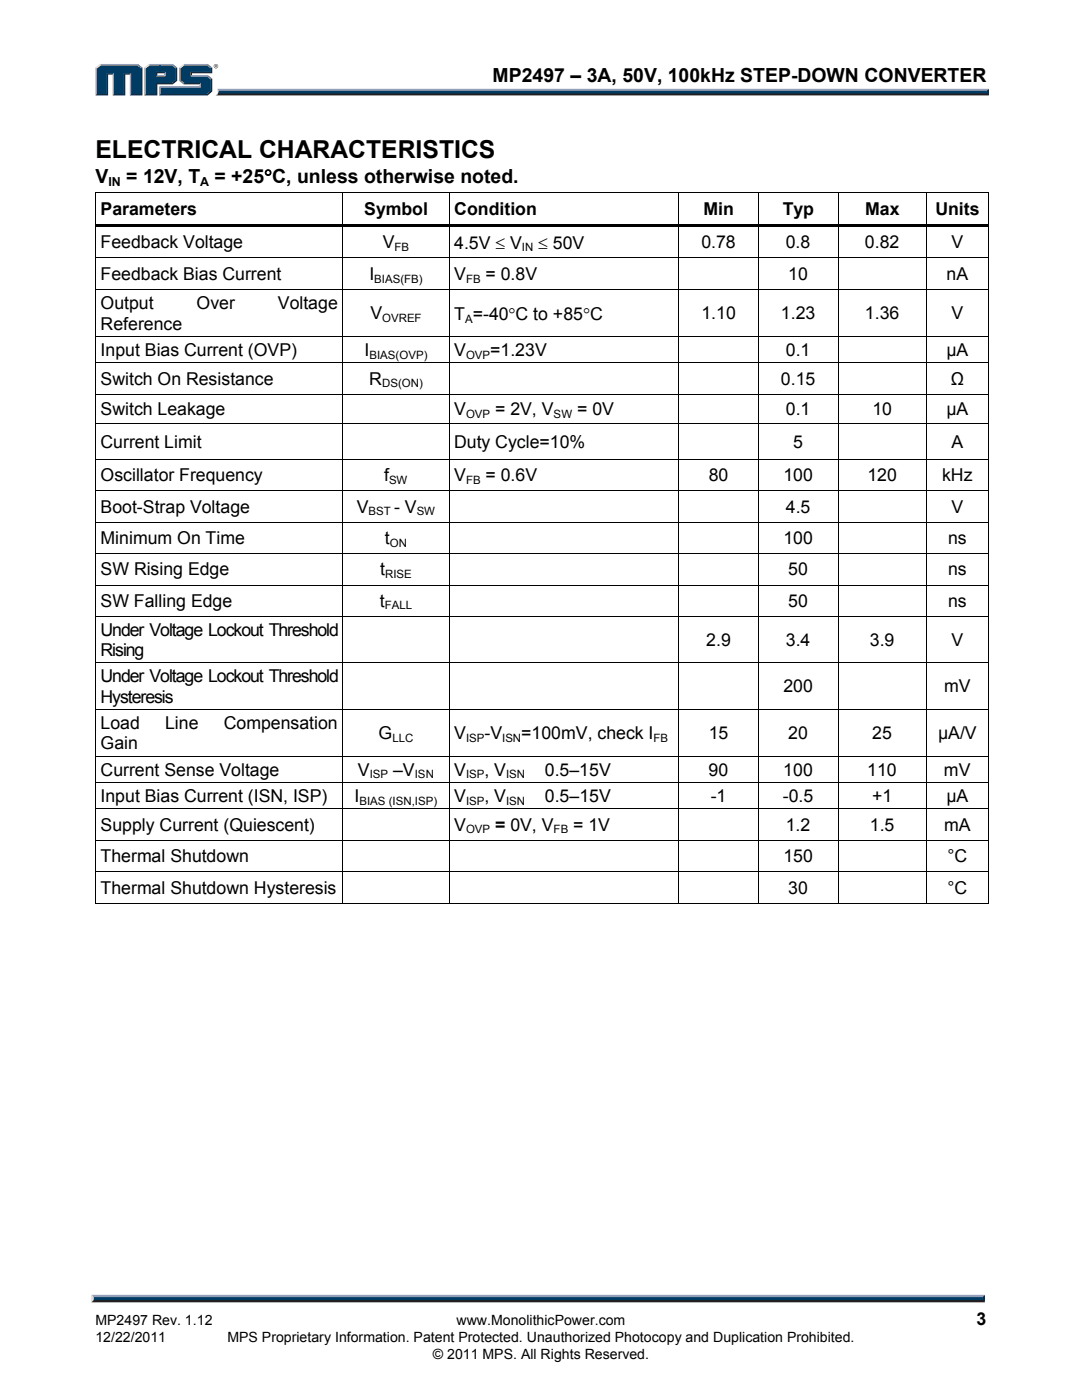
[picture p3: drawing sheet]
<svg xmlns="http://www.w3.org/2000/svg" width="216mm" height="279mm" viewBox="0 0 216 279" stroke-linecap="round" stroke-linejoin="round" font-family="sans-serif">
<path d="M43.4 17.7h153.9l-.4 .7h-153.3z" fill="#94a0b9"/>
<path d="M43.6 18.4h153.3l.4 .6h-154.3l.4-.2z" fill="#231f20"/>
<path d="M196.9 18.1l.4-.4v1.3l-.4-.4z" fill="#001339"/>
<path d="M43.6 18.1h153.3v.5h-153.4z" fill="#003b63"/>
<path d="M43.4 17.7l.2 .5a.79 .79 0 0 1-.6 .8h.1a1.24 1.24 0 0 0 .3-1.3z" fill="#dcddde"/>
<path d="M31.1 15.2l.3-.2h1.3l.3 .2z" fill="#94a0b9"/>
<g fill="#003b63">
<path d="M19.3 13.6l.8-.6h7.2l.9 .6v5.2h-2v-4.2h-1.5v4.2h-2v-4.2h-1.4v4.2h-2z"/>
<path d="M29.1 13.6l.8-.6h2.1v1.4h-.9v.8h1.9v-.8h-1.2v-1.4h2.5l.8 .6v2.3l-.8 .7h-3.2v2.2h-2z"/>
<path d="M32 17.5h8v-.9h-3.2l-.8-.7v-2.3l.8-.6h4.5l.8 .6v.8h-4.1v.8h3.3l.8 .7v2.2l-.8 .7h-9.3z"/>
</g>
<path d="M36.6 12.9h4.8" fill="none" stroke="#94a0b9" stroke-width=".27"/>
<path d="M35.7 13.5l.9-.7 .2 .2-.8 .6z" fill="#dcddde"/>
<path d="M35.9 13.5v2.6" fill="none" stroke="#94a0b9" stroke-width=".27"/>
<path d="M35.7 16.1l.3-.2 .8 .7-.2 .2z" fill="#547194"/>
<path d="M36.6 16.7h3.4" fill="none" stroke="#001339" stroke-width=".27"/>
<g fill="#94a0b9">
<path d="M31.8 17.2h8v-.4l.2-.2v.9h-8z"/>
<path d="M31.8 17.2l.2 .3v1.3l-.2 .2z"/>
</g>
<path d="M38 14.4h4.1v-.8l.3-.1v1.1h-4.1v.4l-.3 .2z" fill="#001339"/>
<path d="M38 15.1h3.4" fill="none" stroke="#94a0b9" stroke-width=".27"/>
<path d="M41.4 15l1 .7-.3 .2-.8-.7z" fill="#547194"/>
<g fill="#001339">
<path d="M31.8 19l.2-.2h9.3l.8-.7v-2.2l.3-.2v2.5l-1 .8z"/>
<path d="M31.1 16.6h3.2l.8-.7v-2.3l.3-.1v2.6l-.9 .7h-3.1v2.2h-2.6l.3-.2h2z"/>
</g>
<path d="M34.5 12.8l.9 .7-.3 .1-.8-.6z" fill="#547194"/>
<path d="M29.7 12.9h4.8" fill="none" stroke="#94a0b9" stroke-width=".27"/>
<path d="M28.8 13.5l.9-.7 .2 .2-.8 .6z" fill="#dcddde"/>
<path d="M28.9 13.5v5.5" fill="none" stroke="#94a0b9" stroke-width=".27"/>
<path d="M32.7 14.6l.3-.2v.8l-.3-.2z" fill="#94a0b9"/>
<g fill="#001339">
<path d="M31.1 14.4h1.9l-.3 .2h-1.3v.4l-.3 .2z"/>
<path d="M28.2 13.6l.2-.1v5.5h-2.5l.3-.2h2z"/>
</g>
<path d="M27.5 12.8l.9 .7-.2 .1-.9-.6z" fill="#547194"/>
<path d="M19.9 12.9h7.6" fill="none" stroke="#94a0b9" stroke-width=".27"/>
<path d="M19 13.5l.9-.7 .2 .2-.8 .6z" fill="#dcddde"/>
<path d="M19.2 13.5v5.5" fill="none" stroke="#94a0b9" stroke-width=".27"/>
<path d="M21.3 14.6h1.4l-.2 .3h-.9v4.1h-2.5l.2-.2h2z" fill="#001339"/>
<path d="M22.6 14.6v4.4" fill="none" stroke="#94a0b9" stroke-width=".27"/>
<path d="M24.7 14.6h1.5l-.3 .3h-.9v4.1h-2.5l.2-.2h2z" fill="#001339"/>
<path d="M26 14.6v4.4" fill="none" stroke="#94a0b9" stroke-width=".27"/>
<path d="M41.4 12.8l1 .7-.3 .1-.8-.6z" fill="#547194"/>
<g fill="#231f20">
<path d="M18.7 259.2h177.4l.4 .7h-178.3z"/>
<path d="M42.6 13.2a.45 .45 0 0 1 .9 0 .45 .45 0 0 1-.9 0zM42.7 13.2a.4 .4 0 0 0 .8 0 .4 .4 0 0 0-.8 0zM42.9 13h.4v.5l-.2-.3-.2 .3zM43 13v.2h.2z"/>
</g>
<path d="M18.3 258.4h178.2l-.4 .8h-177.4z" fill="#94a0b9"/>
<path d="M196.5 258.4v1.5l-.4-.4v-.6z" fill="#001339"/>
<path d="M18.7 258.9h177.4v.6h-177.4z" fill="#003b63"/>
<path d="M18.2 258.4l.5 .5v.5l-.5 .5z" fill="#dcddde"/>
<g fill="#000">
<path d="M19 38.4h.1v.7h-.1zM68.3 38.4h.2v.7h-.2zM89.5 38.4h.2v.7h-.2zM135.4 38.4h.2v.7h-.2zM151.3 38.4h.1v.7h-.1zM167.1 38.4h.2v.7h-.2zM184.8 38.4h.1v.7h-.1zM197.1 38.4h.2v.7h-.2zM197.1 38.4h.2v.2h-.2zM19 44.7h.1v1h-.1zM19 51.3h.1v.7h-.1zM19 57.8h.1v.7h-.1z"/>
<path d="M19.1 44.7h49.2v.5h-49.2zM68.3 45.2h.2v.5h-.2zM68.3 44.7h21.2v.5h-21.2zM68.3 51.3h.2v.7h-.2zM68.3 57.8h.2v.7h-.2zM89.5 45.2h.2v.5h-.2zM89.5 44.7h45.9v.5h-45.9zM89.5 51.3h.2v.7h-.2zM89.5 57.8h.2v.7h-.2zM135.4 45.2h.2v.5h-.2zM135.4 44.7h15.9v.5h-15.9zM135.4 51.3h.2v.7h-.2z"/>
<path d="M135.4 57.8h.2v.7h-.2zM151.3 45.2h.1v.5h-.1zM151.3 44.7h15.8v.5h-15.8zM151.3 51.3h.1v.7h-.1zM151.3 57.8h.1v.7h-.1zM167.1 45.2h.2v.5h-.2zM167.1 44.7h17.7v.5h-17.7zM167.1 51.3h.2v.7h-.2zM167.1 57.8h.2v.7h-.2zM184.8 45.2h.1v.5h-.1zM184.8 44.7h12.3v.5h-12.3zM184.8 51.3h.1v.7h-.1z"/>
<path d="M184.8 57.8h.1v.7h-.1zM197.1 44.7h.2v1h-.2zM197.1 51.3h.2v.7h-.2zM197.1 57.8h.2v.7h-.2zM19 67.1h.1v.7h-.1zM19 72.3h.1v.7h-.1zM19 78.6h.1v.7h-.1zM68.3 67.1h.2v.7h-.2zM68.3 72.3h.2v.7h-.2zM68.3 78.6h.2v.7h-.2zM89.5 67.1h.2v.7h-.2zM89.5 72.3h.2v.7h-.2z"/>
<path d="M89.5 78.6h.2v.7h-.2zM135.4 67.1h.2v.7h-.2zM135.4 72.3h.2v.7h-.2zM135.4 78.6h.2v.7h-.2zM151.3 67.1h.1v.7h-.1zM151.3 72.3h.1v.7h-.1zM151.3 78.6h.1v.7h-.1zM167.1 67.1h.2v.7h-.2zM167.1 72.3h.2v.7h-.2zM167.1 78.6h.2v.7h-.2zM184.8 67.1h.1v.7h-.1zM184.8 72.3h.1v.7h-.1z"/>
<path d="M184.8 78.6h.1v.7h-.1zM197.1 67.1h.2v.7h-.2zM197.1 72.3h.2v.7h-.2zM197.1 78.6h.2v.7h-.2zM19 84.5h.1v.7h-.1zM19 91.6h.1v.7h-.1zM19 97.9h.1v.7h-.1zM68.3 84.5h.2v.7h-.2zM68.3 91.6h.2v.7h-.2zM68.3 97.9h.2v.7h-.2zM89.5 84.5h.2v.7h-.2zM89.5 91.6h.2v.7h-.2z"/>
<path d="M89.5 97.9h.2v.7h-.2zM135.4 84.5h.2v.7h-.2zM135.4 91.6h.2v.7h-.2zM135.4 97.9h.2v.7h-.2zM151.3 84.5h.1v.7h-.1zM151.3 91.6h.1v.7h-.1zM151.3 97.9h.1v.7h-.1zM167.1 84.5h.2v.7h-.2zM167.1 91.6h.2v.7h-.2zM167.1 97.9h.2v.7h-.2zM184.8 84.5h.1v.7h-.1zM184.8 91.6h.1v.7h-.1z"/>
<path d="M184.8 97.9h.1v.7h-.1zM197.1 84.5h.2v.7h-.2zM197.1 91.6h.2v.7h-.2zM197.1 97.9h.2v.7h-.2zM19 104.1h.1v.7h-.1zM19 110.4h.1v.7h-.1zM19 116.7h.1v.7h-.1zM68.3 104.1h.2v.7h-.2zM68.3 110.4h.2v.7h-.2zM68.3 116.7h.2v.7h-.2zM89.5 104.1h.2v.7h-.2zM89.5 110.4h.2v.7h-.2z"/>
<path d="M89.5 116.7h.2v.7h-.2zM135.4 104.1h.2v.7h-.2zM135.4 110.4h.2v.7h-.2zM135.4 116.7h.2v.7h-.2zM151.3 104.1h.1v.7h-.1zM151.3 110.4h.1v.7h-.1zM151.3 116.7h.1v.7h-.1zM167.1 104.1h.2v.7h-.2zM167.1 110.4h.2v.7h-.2zM167.1 116.7h.2v.7h-.2zM184.8 104.1h.1v.7h-.1zM184.8 110.4h.1v.7h-.1z"/>
<path d="M184.8 116.7h.1v.7h-.1zM197.1 104.1h.2v.7h-.2zM197.1 110.4h.2v.7h-.2zM197.1 116.7h.2v.7h-.2zM19 122.9h.1v.7h-.1zM19 132.2h.1v.7h-.1zM68.3 122.9h.2v.7h-.2zM68.3 132.2h.2v.7h-.2zM89.5 122.9h.2v.7h-.2zM89.5 132.2h.2v.7h-.2zM135.4 122.9h.2v.7h-.2zM135.4 132.2h.2v.7h-.2z"/>
<path d="M151.3 122.9h.1v.7h-.1zM151.3 132.2h.1v.7h-.1zM167.1 122.9h.2v.7h-.2zM167.1 132.2h.2v.7h-.2zM184.8 122.9h.1v.7h-.1zM184.8 132.2h.1v.7h-.1zM197.1 122.9h.2v.7h-.2zM197.1 132.2h.2v.7h-.2zM19 141.5h.1v.7h-.1zM19 150.8h.1v.7h-.1zM19 156.1h.1v.7h-.1zM68.3 141.5h.2v.7h-.2z"/>
<path d="M68.3 150.8h.2v.7h-.2zM68.3 156.1h.2v.7h-.2zM89.5 141.5h.2v.7h-.2zM89.5 150.8h.2v.7h-.2zM89.5 156.1h.2v.7h-.2zM135.4 141.5h.2v.7h-.2zM135.4 150.8h.2v.7h-.2zM135.4 156.1h.2v.7h-.2zM151.3 141.5h.1v.7h-.1zM151.3 150.8h.1v.7h-.1zM151.3 156.1h.1v.7h-.1zM167.1 141.5h.2v.7h-.2z"/>
<path d="M167.1 150.8h.2v.7h-.2zM167.1 156.1h.2v.7h-.2zM184.8 141.5h.1v.7h-.1zM184.8 150.8h.1v.7h-.1zM184.8 156.1h.1v.7h-.1zM197.1 141.5h.2v.7h-.2zM197.1 150.8h.2v.7h-.2zM197.1 156.1h.2v.7h-.2zM19 161.3h.1v.7h-.1zM19 167.6h.1v.7h-.1zM19 173.9h.1v.7h-.1zM68.3 161.3h.2v.7h-.2z"/>
<path d="M68.3 167.6h.2v.7h-.2zM68.3 173.9h.2v.7h-.2zM89.5 161.3h.2v.7h-.2zM89.5 167.6h.2v.7h-.2zM89.5 173.9h.2v.7h-.2zM135.4 161.3h.2v.7h-.2zM135.4 167.6h.2v.7h-.2zM135.4 173.9h.2v.7h-.2zM151.3 161.3h.1v.7h-.1zM151.3 167.6h.1v.7h-.1zM151.3 173.9h.1v.7h-.1zM167.1 161.3h.2v.7h-.2z"/>
<path d="M167.1 167.6h.2v.7h-.2zM167.1 173.9h.2v.7h-.2zM184.8 161.3h.1v.7h-.1zM184.8 167.6h.1v.7h-.1zM184.8 173.9h.1v.7h-.1zM197.1 161.3h.2v.7h-.2zM197.1 167.6h.2v.7h-.2zM197.1 173.9h.2v.7h-.2zM197.1 180.2h.2v.1h-.2z"/>
</g>
<g fill="none" stroke="#000" stroke-width=".2">
<path d="M19 38.5h49.3M19 39.1v5.6M68.4 39.1v5.6M68.5 38.5h21M89.6 39.1v5.6M89.7 38.5h45.7M135.5 39.1v5.6M135.6 38.5h15.7M151.3 39.1v5.6M151.4 38.5h15.7M167.2 39.1v5.6M167.3 38.5h17.5"/>
<path d="M184.8 39.1v5.6M184.9 38.5h12.2M197.2 39.1v5.6M19 45.7v5.6M19 52v5.8M19 58.5v8.6M19.1 51.4h49.2M19.1 57.8h49.2M68.4 45.7v5.6M68.4 52v5.8M68.4 58.5v8.6M68.5 51.4h21"/>
<path d="M68.5 57.8h21M89.6 45.7v5.6M89.6 52v5.8M89.6 58.5v8.6M89.7 51.4h45.7M89.7 57.8h45.7M135.5 45.7v5.6M135.5 52v5.8M135.5 58.5v8.6M135.6 51.4h15.7M135.6 57.8h15.7M151.3 45.7v5.6"/>
<path d="M151.3 52v5.8M151.3 58.5v8.6M151.4 51.4h15.7M151.4 57.8h15.7M167.2 45.7v5.6M167.2 52v5.8M167.2 58.5v8.6M167.3 51.4h17.5M167.3 57.8h17.5M184.8 45.7v5.6M184.8 52v5.8M184.8 58.5v8.6"/>
<path d="M184.9 51.4h12.2M184.9 57.8h12.2M197.2 45.7v5.6M197.2 52v5.8M197.2 58.5v8.6M19 67.8v4.5M19 73v5.6M19 79.3v5.2M19.1 67.2h49.2M19.1 72.4h49.2M19.1 78.7h49.2M68.4 67.8v4.5"/>
<path d="M68.4 73v5.6M68.4 79.3v5.2M68.5 67.2h21M68.5 72.4h21M68.5 78.7h21M89.6 67.8v4.5M89.6 73v5.6M89.6 79.3v5.2M89.7 67.2h45.7M89.7 72.4h45.7M89.7 78.7h45.7M135.5 67.8v4.5"/>
<path d="M135.5 73v5.6M135.5 79.3v5.2M135.6 67.2h15.7M135.6 72.4h15.7M135.6 78.7h15.7M151.3 67.8v4.5M151.3 73v5.6M151.3 79.3v5.2M151.4 67.2h15.7M151.4 72.4h15.7M151.4 78.7h15.7M167.2 67.8v4.5"/>
<path d="M167.2 73v5.6M167.2 79.3v5.2M167.3 67.2h17.5M167.3 72.4h17.5M167.3 78.7h17.5M184.8 67.8v4.5M184.8 73v5.6M184.8 79.3v5.2M184.9 67.2h12.2M184.9 72.4h12.2M184.9 78.7h12.2M197.2 67.8v4.5"/>
<path d="M197.2 73v5.6M197.2 79.3v5.2M19 85.2v6.4M19 92.3v5.6M19 98.6v5.5M19.1 84.5h49.2M19.1 91.7h49.2M19.1 97.9h49.2M68.4 85.2v6.4M68.4 92.3v5.6M68.4 98.6v5.5M68.5 84.5h21"/>
<path d="M68.5 91.7h21M68.5 97.9h21M89.6 85.2v6.4M89.6 92.3v5.6M89.6 98.6v5.5M89.7 84.5h45.7M89.7 91.7h45.7M89.7 97.9h45.7M135.5 85.2v6.4M135.5 92.3v5.6M135.5 98.6v5.5M135.6 84.5h15.7"/>
<path d="M135.6 91.7h15.7M135.6 97.9h15.7M151.3 85.2v6.4M151.3 92.3v5.6M151.3 98.6v5.5M151.4 84.5h15.7M151.4 91.7h15.7M151.4 97.9h15.7M167.2 85.2v6.4M167.2 92.3v5.6M167.2 98.6v5.5M167.3 84.5h17.5"/>
<path d="M167.3 91.7h17.5M167.3 97.9h17.5M184.8 85.2v6.4M184.8 92.3v5.6M184.8 98.6v5.5M184.9 84.5h12.2M184.9 91.7h12.2M184.9 97.9h12.2M197.2 85.2v6.4M197.2 92.3v5.6M197.2 98.6v5.5M19 104.8v5.6"/>
<path d="M19 111.1v5.6M19 117.4v5.5M19.1 104.2h49.2M19.1 110.5h49.2M19.1 116.8h49.2M68.4 104.8v5.6M68.4 111.1v5.6M68.4 117.4v5.5M68.5 104.2h21M68.5 110.5h21M68.5 116.8h21M89.6 104.8v5.6"/>
<path d="M89.6 111.1v5.6M89.6 117.4v5.5M89.7 104.2h45.7M89.7 110.5h45.7M89.7 116.8h45.7M135.5 104.8v5.6M135.5 111.1v5.6M135.5 117.4v5.5M135.6 104.2h15.7M135.6 110.5h15.7M135.6 116.8h15.7M151.3 104.8v5.6"/>
<path d="M151.3 111.1v5.6M151.3 117.4v5.5M151.4 104.2h15.7M151.4 110.5h15.7M151.4 116.8h15.7M167.2 104.8v5.6M167.2 111.1v5.6M167.2 117.4v5.5M167.3 104.2h17.5M167.3 110.5h17.5M167.3 116.8h17.5M184.8 104.8v5.6"/>
<path d="M184.8 111.1v5.6M184.8 117.4v5.5M184.9 104.2h12.2M184.9 110.5h12.2M184.9 116.8h12.2M197.2 104.8v5.6M197.2 111.1v5.6M197.2 117.4v5.5M19 123.6v8.6M19 132.9v8.6M19.1 123h49.2M19.1 132.3h49.2"/>
<path d="M68.4 123.6v8.6M68.4 132.9v8.6M68.5 123h21M68.5 132.3h21M89.6 123.6v8.6M89.6 132.9v8.6M89.7 123h45.7M89.7 132.3h45.7M135.5 123.6v8.6M135.5 132.9v8.6M135.6 123h15.7M135.6 132.3h15.7"/>
<path d="M151.3 123.6v8.6M151.3 132.9v8.6M151.4 123h15.7M151.4 132.3h15.7M167.2 123.6v8.6M167.2 132.9v8.6M167.3 123h17.5M167.3 132.3h17.5M184.8 123.6v8.6M184.8 132.9v8.6M184.9 123h12.2M184.9 132.3h12.2"/>
<path d="M197.2 123.6v8.6M197.2 132.9v8.6M19 142.2v8.6M19 151.5v4.6M19 156.8v4.5M19.1 141.6h49.2M19.1 150.9h49.2M19.1 156.2h49.2M68.4 142.2v8.6M68.4 151.5v4.6M68.4 156.8v4.5M68.5 141.6h21"/>
<path d="M68.5 150.9h21M68.5 156.2h21M89.6 142.2v8.6M89.6 151.5v4.6M89.6 156.8v4.5M89.7 141.6h45.7M89.7 150.9h45.7M89.7 156.2h45.7M135.5 142.2v8.6M135.5 151.5v4.6M135.5 156.8v4.5M135.6 141.6h15.7"/>
<path d="M135.6 150.9h15.7M135.6 156.2h15.7M151.3 142.2v8.6M151.3 151.5v4.6M151.3 156.8v4.5M151.4 141.6h15.7M151.4 150.9h15.7M151.4 156.2h15.7M167.2 142.2v8.6M167.2 151.5v4.6M167.2 156.8v4.5M167.3 141.6h17.5"/>
<path d="M167.3 150.9h17.5M167.3 156.2h17.5M184.8 142.2v8.6M184.8 151.5v4.6M184.8 156.8v4.5M184.9 141.6h12.2M184.9 150.9h12.2M184.9 156.2h12.2M197.2 142.2v8.6M197.2 151.5v4.6M197.2 156.8v4.5M19 162v5.6"/>
<path d="M19 168.3v5.6M19 174.6v5.7M19.1 161.4h49.2M19.1 167.7h49.2M19.1 174h49.2M68.4 162v5.6M68.4 168.3v5.6M68.4 174.6v5.7M68.5 161.4h21M68.5 167.7h21M68.5 174h21M89.6 162v5.6"/>
<path d="M89.6 168.3v5.6M89.6 174.6v5.7M89.7 161.4h45.7M89.7 167.7h45.7M89.7 174h45.7M135.5 162v5.6M135.5 168.3v5.6M135.5 174.6v5.7M135.6 161.4h15.7M135.6 167.7h15.7M135.6 174h15.7M151.3 162v5.6"/>
<path d="M151.3 168.3v5.6M151.3 174.6v5.7M151.4 161.4h15.7M151.4 167.7h15.7M151.4 174h15.7M167.2 162v5.6M167.2 168.3v5.6M167.2 174.6v5.7M167.3 161.4h17.5M167.3 167.7h17.5M167.3 174h17.5M184.8 162v5.6"/>
<path d="M184.8 168.3v5.6M184.8 174.6v5.7M184.9 161.4h12.2M184.9 167.7h12.2M184.9 174h12.2M197.2 162v5.6M197.2 168.3v5.6M197.2 174.6v5.7M19 180.3h49.3M68.5 180.3h21M89.7 180.3h45.7M135.6 180.3h15.7"/>
<path d="M151.4 180.3h15.7M167.3 180.3h17.5M184.9 180.3h12.2"/>
</g>
<text font-size="4.9" x="19" y="31.5">ELECTRICAL CHARACTERISTICS</text>
<g font-size="3.9">
<text x="98.3" y="16.3">MP2497 – 3A, 50V, 100kHz STEP-DOWN CONVERTER</text>
<text x="19" y="36.5">V</text>
<text x="25.2" y="36.5">= 12V, T</text>
<text x="42.8" y="36.5">= +25°C, unless otherwise noted.</text>
</g>
<g font-size="3.5">
<text x="20.1" y="42.9">Parameters</text>
<text x="72.7" y="42.9">Symbol</text>
<text x="90.7" y="42.9">Condition</text>
<text x="140.4" y="42.9">Min</text>
<text x="156.2" y="42.9">Typ</text>
<text x="172.6" y="42.9">Max</text>
<text x="186.6" y="42.9">Units</text>
<text x="20.1" y="49.5">Feedback Voltage</text>
<text x="76.4" y="49.5">V</text>
<text x="90.6" y="49.6">4.5V ≤ V</text>
<text x="107.4" y="49.6">≤ 50V</text>
<text x="140" y="49.5">0.78</text>
<text x="156.8" y="49.5">0.8</text>
<text x="172.6" y="49.5">0.82</text>
<text x="189.9" y="49.5">V</text>
<text x="20.1" y="55.9">Feedback Bias Current</text>
<text x="73.7" y="55.9">I</text>
<text x="90.6" y="55.9">V</text>
<text x="96.9" y="55.9">= 0.8V</text>
<text x="157.3" y="55.9">10</text>
<text x="188.9" y="55.9">nA</text>
<text x="20.1" y="61.7">Output</text>
<text x="20.1" y="65.8">Reference</text>
<text x="39.2" y="61.7">Over</text>
<text x="55.5" y="61.7">Voltage</text>
<text x="73.9" y="63.7">V</text>
<text x="90.6" y="63.9">T =-40°C to +85°C</text>
<text x="140" y="63.7">1.10</text>
<text x="155.8" y="63.7">1.23</text>
<text x="172.6" y="63.7">1.36</text>
<text x="189.9" y="63.7">V</text>
<text x="20.1" y="71">Input Bias Current (OVP)</text>
<text x="72.7" y="71">I</text>
<text x="90.6" y="71">V</text>
<text x="97.8" y="71">=1.23V</text>
<text x="156.8" y="71">0.1</text>
<text x="188.8" y="71">μA</text>
<text x="20.1" y="76.8">Switch On Resistance</text>
<text x="73.7" y="76.8">R</text>
<text x="155.8" y="76.8">0.15</text>
<text x="189.7" y="76.8">Ω</text>
<text x="20.1" y="82.8">Switch Leakage</text>
<text x="90.6" y="82.8">V</text>
<text x="98.8" y="82.8">= 2V, V</text>
<text x="115.2" y="82.8">= 0V</text>
<text x="156.8" y="82.8">0.1</text>
<text x="174.1" y="82.8">10</text>
<text x="188.8" y="82.8">μA</text>
<text x="20.1" y="89.3">Current Limit</text>
<text x="90.6" y="89.3">Duty Cycle=10%</text>
<text x="158.3" y="89.3">5</text>
<text x="189.8" y="89.3">A</text>
<text x="20.1" y="96">Oscillator Frequency</text>
<text x="76.7" y="96">f</text>
<text x="90.6" y="96">V</text>
<text x="96.9" y="96">= 0.6V</text>
<text x="141.4" y="96">80</text>
<text x="156.3" y="96">100</text>
<text x="173.1" y="96">120</text>
<text x="188" y="96">kHz</text>
<text x="20.1" y="102.3">Boot-Strap Voltage</text>
<text x="71.2" y="102.3">V</text>
<text x="78.6" y="102.3">- V</text>
<text x="156.8" y="102.3">4.5</text>
<text x="189.9" y="102.3">V</text>
<text x="20.1" y="108.6">Minimum On Time</text>
<text x="76.8" y="108.6">t</text>
<text x="156.3" y="108.6">100</text>
<text x="189.2" y="108.6">ns</text>
<text x="20.1" y="114.9">SW Rising Edge</text>
<text x="75.9" y="114.9">t</text>
<text x="157.3" y="114.9">50</text>
<text x="189.2" y="114.9">ns</text>
<text x="20.1" y="121.1">SW Falling Edge</text>
<text x="75.8" y="121.1">t</text>
<text x="157.3" y="121.1">50</text>
<text x="189.2" y="121.1">ns</text>
<text x="20.1" y="126.8">Under Voltage Lockout Threshold</text>
<text x="20.1" y="130.9">Rising</text>
<text x="140.9" y="128.8">2.9</text>
<text x="156.8" y="128.8">3.4</text>
<text x="173.6" y="128.8">3.9</text>
<text x="189.9" y="128.8">V</text>
<text x="20.1" y="136.1">Under Voltage Lockout Threshold</text>
<text x="20.1" y="140.2">Hysteresis</text>
<text x="156.3" y="138.2">200</text>
<text x="188.4" y="138.2">mV</text>
<text x="20.1" y="145.5">Load</text>
<text x="20.1" y="149.5">Gain</text>
<text x="32.9" y="145.5">Line</text>
<text x="44.6" y="145.5">Compensation</text>
<text x="75.5" y="147.5">G</text>
<text x="90.6" y="147.5">V</text>
<text x="96.7" y="147.5">-V</text>
<text x="104" y="147.5">=100mV, check I</text>
<text x="141.4" y="147.5">15</text>
<text x="157.3" y="147.5">20</text>
<text x="174.1" y="147.5">25</text>
<text x="187.2" y="147.5">μA/V</text>
<text x="20.1" y="154.8">Current Sense Voltage</text>
<text x="71.4" y="154.8">V</text>
<text x="78.4" y="154.8">–V</text>
<text x="90.6" y="154.8">V</text>
<text x="96.7" y="154.8">, V</text>
<text x="108.7" y="154.8">0.5–15V</text>
<text x="141.4" y="154.8">90</text>
<text x="156.3" y="154.8">100</text>
<text x="173.1" y="154.8">110</text>
<text x="188.4" y="154.8">mV</text>
<text x="20.1" y="160">Input Bias Current (ISN, ISP)</text>
<text x="70.7" y="160">I</text>
<text x="90.6" y="160">V</text>
<text x="96.7" y="160">, V</text>
<text x="108.7" y="160">0.5–15V</text>
<text x="141.8" y="160">-1</text>
<text x="156.2" y="160">-0.5</text>
<text x="174" y="160">+1</text>
<text x="188.8" y="160">μA</text>
<text x="20.1" y="165.8">Supply Current (Quiescent)</text>
<text x="90.6" y="165.8">V</text>
<text x="98.8" y="165.8">= 0V, V</text>
<text x="114.4" y="165.8">= 1V</text>
<text x="156.8" y="165.8">1.2</text>
<text x="173.6" y="165.8">1.5</text>
<text x="188.4" y="165.8">mA</text>
<text x="20.1" y="172">Thermal Shutdown</text>
<text x="156.3" y="172">150</text>
<text x="189" y="172">°C</text>
<text x="20.1" y="178.3">Thermal Shutdown Hysteresis</text>
<text x="157.3" y="178.3">30</text>
<text x="189" y="178.3">°C</text>
<text x="194.9" y="264.5">3</text>
</g>
<g font-size="2.8">
<text x="19" y="267.9">12/22/2011</text>
<text x="19" y="264.5">MP2497 Rev. 1.12</text>
<text x="45.4" y="267.9">MPS Proprietary Information. Patent Protected. Unauthorized Photocopy and Duplication Prohibited.</text>
<text x="91.1" y="264.5">www.MonolithicPower.com</text>
<text x="86.4" y="271.1">© 2011 MPS. All Rights Reserved.</text>
</g>
<g font-size="2.5">
<text x="21.6" y="37">IN</text>
<text x="40" y="37">A</text>
</g>
<g font-size="2.3">
<text x="78.7" y="50">FB</text>
<text x="104.1" y="50.2">IN</text>
<text x="74.7" y="56.4">BIAS(FB)</text>
<text x="93" y="56.4">FB</text>
<text x="76.3" y="64.3">OVREF</text>
<text x="92.8" y="64.4">A</text>
<text x="73.7" y="71.6">BIAS(OVP)</text>
<text x="93" y="71.6">OVP</text>
<text x="76.2" y="77.3">DS(ON)</text>
<text x="93" y="83.4">OVP</text>
<text x="110.5" y="83.4">SW</text>
<text x="77.6" y="96.5">SW</text>
<text x="93" y="96.5">FB</text>
<text x="73.5" y="102.8">BST</text>
<text x="83.1" y="102.8">SW</text>
<text x="77.8" y="109.1">ON</text>
<text x="76.8" y="115.4">RISE</text>
<text x="76.8" y="121.6">FALL</text>
<text x="78.3" y="148">LLC</text>
<text x="93" y="148">ISP</text>
<text x="100.2" y="148">ISN</text>
<text x="130.4" y="148">FB</text>
<text x="73.8" y="155.3">ISP</text>
<text x="82.8" y="155.3">ISN</text>
<text x="93" y="155.3">ISP</text>
<text x="101" y="155.3">ISN</text>
<text x="71.7" y="160.6">BIAS (ISN,ISP)</text>
<text x="93" y="160.6">ISP</text>
<text x="101" y="160.6">ISN</text>
<text x="93" y="166.3">OVP</text>
<text x="110.5" y="166.3">FB</text>
</g>
</svg>
